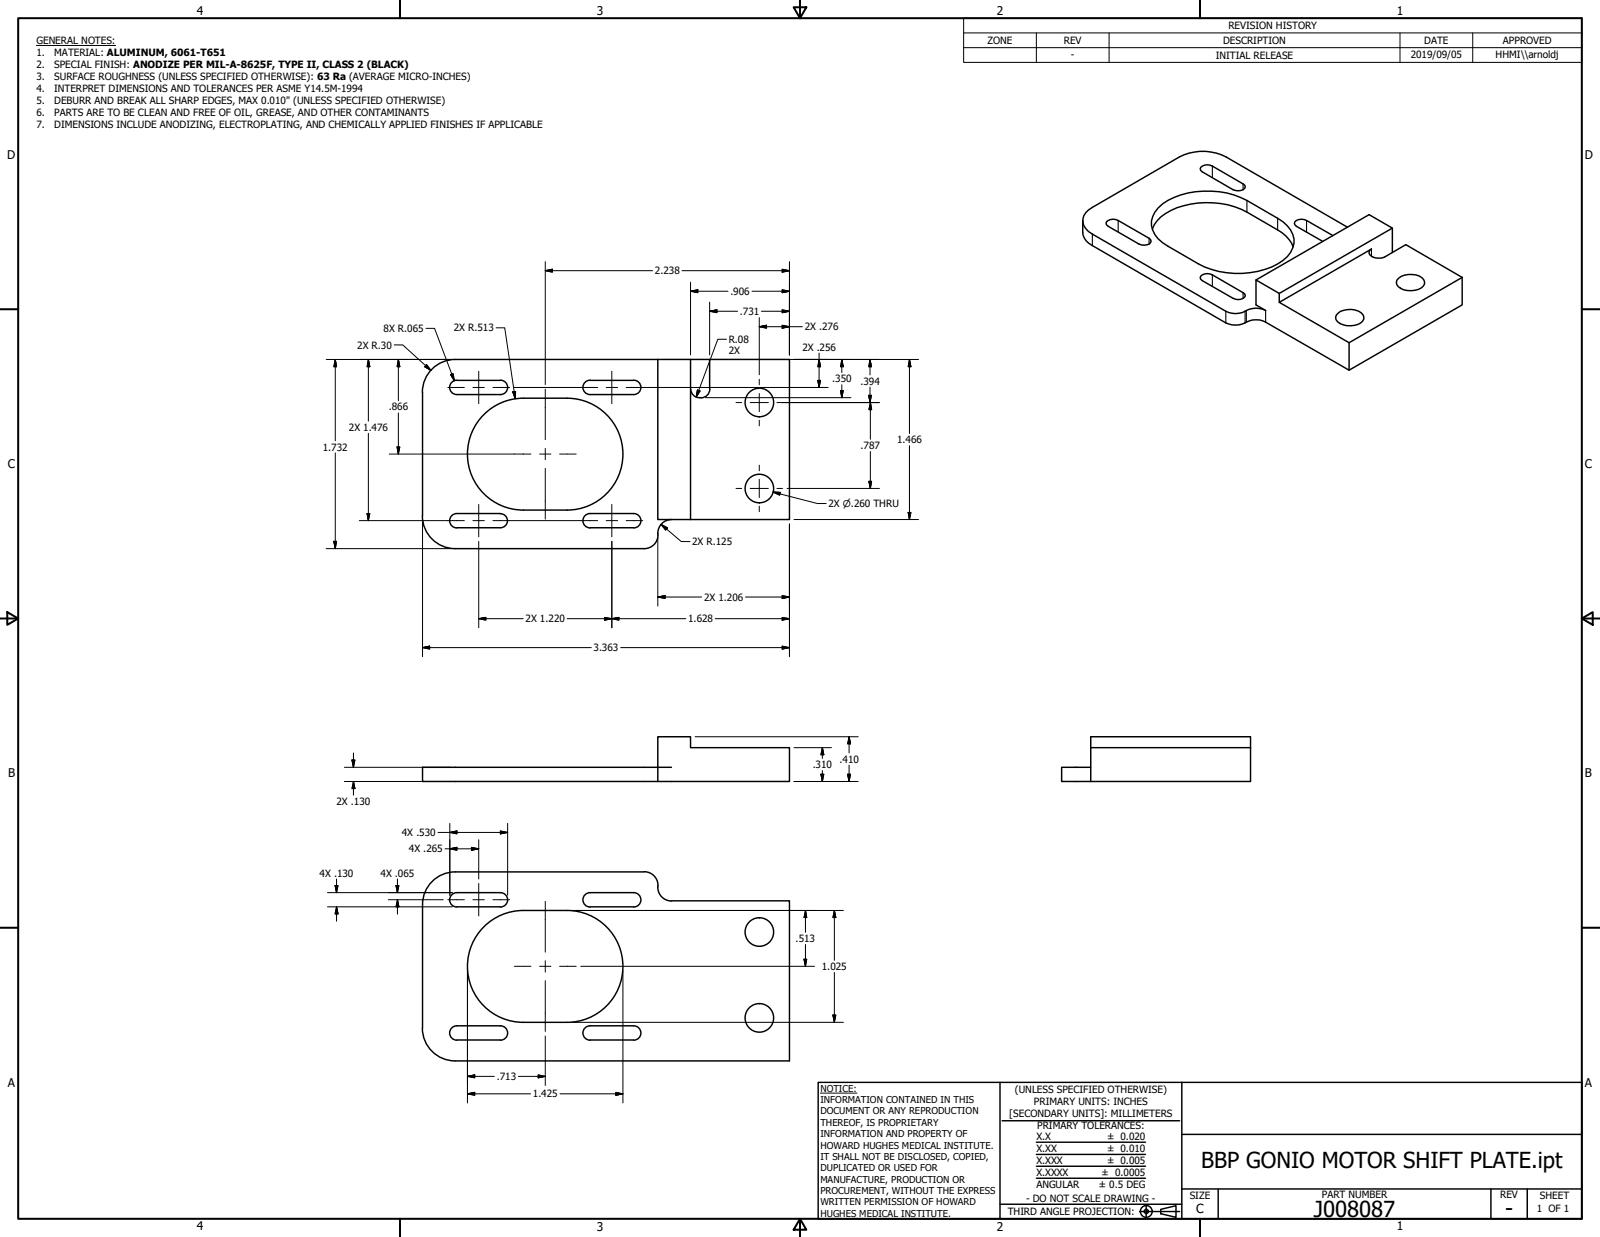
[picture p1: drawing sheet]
<svg xmlns="http://www.w3.org/2000/svg" width="559mm" height="432mm" viewBox="0 0 559 432" stroke-linecap="round" stroke-linejoin="round" font-family="sans-serif">
<!-- layer: Visible (ANSI) -->
<g fill="none" stroke="#000" stroke-width=".51">
<path d="M419.4 58.4a3.4 3.4 0 0 1 4-.4l10.7 6.2 .6 .4 .2 .6a3.1 3.1 0 0 1-4.2 1l-10.8-6.2-.7-1zM378.1 77v4.1a5.5 5.5 0 0 0 3.4 4.6l46.6 27a8.2 8.2 0 0 0 8.2-.7 7.3 7.3 0 0 1 5.7 .5l29.2 16.7v-9.6l-24.4-14.1v-3.1l-8.1-4.7v8.7l3.3 2a8.1 8.1 0 0 0-8.1 .7 7.5 7.5 0 0 1-5.8-.5l-46.6-26.9a4.9 4.9 0 0 1-2.3-7.5l2.3-1.8 30.5-17.7a17.8 17.8 0 0 1 16.1 0l42.5 24.6M386.5 77.4a3.4 3.4 0 0 1 4-.4l10.8 6.2 .7 1a3 3 0 0 1-4.2 1l-10.8-6.2-.7-1zM402.5 79.9a13.3 13.3 0 0 1 8.5-7.4 31.2 31.2 0 0 1 24.5 1.5l10.7 6.3a11.7 11.7 0 0 1 5.4 5.9M404.5 72.6a25 25 0 0 1 18.5-5.9 26.9 26.9 0 0 1 12.5 3.3l10.7 6.2a9.5 9.5 0 0 1 5.7 8.8 9.9 9.9 0 0 1-5.7 7.1 30.3 30.3 0 0 1-27.6 0l-10.7-6.2a9.3 9.3 0 0 1-5.8-8.7l1.3-3.2zM486.3 79.6v8.5M419.4 96.4a3.4 3.4 0 0 1 4-.5l10.7 6.3 .6 .4 .2 .6a3 3 0 0 1-4.2 .9l-10.8-6.1-.7-1zM438.7 97.7l39.5-22.8 8.1 4.7-39.5 22.8M465.5 82.2l-9.2-5.2a2.95 2.95 0 0 0-4.2 1l.7 1 9.2 5.3M488.5 97.1a6.9 6.9 0 0 1 8.7 .5 1.95 1.95 0 0 1-.8 2.9 6.7 6.7 0 0 1-8.6-1.2l.1-1.5zM510.7 96.8l-19.7-11.4-7.3 4.3a4.2 4.2 0 0 1-5.5-1.2l.2-1.1 .6-.5-32.2 18.6M510.7 96.8v9.6l-39.5 22.8"/>
<path d="M510.7 96.8l-39.5 22.8M467.3 109.3a6.7 6.7 0 0 1 8.7 .6 1.95 1.95 0 0 1-.8 2.9 6.7 6.7 0 0 1-8.6-1.2l.1-1.6zM147.6 136.9v43.2M159.5 132.7a2.51 2.51 0 0 0-2.5 2.5 2.51 2.51 0 0 0 2.5 2.5M159.6 132.8h15.2M174.8 132.7a2.51 2.51 0 0 1 2.5 2.5 2.51 2.51 0 0 1-2.5 2.5h-15.2M182.8 139a19.5 19.5 0 0 0-19.5 19.5 19.5 19.5 0 0 0 19.5 19.6M182.8 139h15.2a19.5 19.5 0 0 1 19.6 19.5 19.5 19.5 0 0 1-19.6 19.6h-15.2M206.1 132.8h15.2M206.1 132.7a2.51 2.51 0 0 0-2.5 2.5 2.51 2.51 0 0 0 2.5 2.5h15.2a2.51 2.51 0 0 0 2.5-2.5 2.51 2.51 0 0 0-2.5-2.5M229.7 125.5h-70.7a11.5 11.5 0 0 0-11.5 11.4M229.7 125.5v55.9h46v-55.9h-27.9"/>
<path d="M229.7 125.5h11.5v55.9M241.2 125.5h6.6l.1 10.3a3.1 3.1 0 0 1-3.1 3.1M241.2 135.8a3.1 3.1 0 0 0 3.6 3M159.5 179.3a2.51 2.51 0 0 0-2.5 2.5 2.51 2.51 0 0 0 2.5 2.5M159.6 179.3h15.2M174.8 179.3a2.44 2.44 0 0 1 2.4 2.5 2.44 2.44 0 0 1-2.4 2.4h-15.2M147.5 180.1a11.5 11.5 0 0 0 11.5 11.4h66a4.8 4.8 0 0 0 4.8-4.8M206.1 184.2h15.2M206.1 184.3a2.51 2.51 0 0 1-2.5-2.5 2.51 2.51 0 0 1 2.5-2.5h15.2a2.51 2.51 0 0 1 2.5 2.5 2.51 2.51 0 0 1-2.5 2.5M234.5 181.4a4.9 4.9 0 0 0-4.8 5.4M234.5 267.8h-4.8v5h-82.1v-5h82.1v-10.6h11.5v3.8h34.5v11.8h-46M380.9 267.8h-10.1v5h10.1"/>
<path d="M380.9 261h55.9M436.8 261v-3.8h-55.9v15.6M436.8 261v11.8h-55.9M147.6 315.8v43.1M159.5 311.6a2.51 2.51 0 0 0-2.5 2.5 2.51 2.51 0 0 0 2.5 2.5M159.6 311.6h15.2a2.51 2.51 0 0 1 2.5 2.5 2.51 2.51 0 0 1-2.5 2.5M159.6 316.5h15.2M182.8 317.8a19.5 19.5 0 0 0-19.5 19.5 19.5 19.5 0 0 0 19.5 19.6M182.8 317.8h15.2a19.5 19.5 0 0 1 19.6 19.5 19.5 19.5 0 0 1-19.6 19.6h-15.2M206.1 316.5h15.2M206.1 316.6a2.51 2.51 0 0 1-2.5-2.5 2.51 2.51 0 0 1 2.5-2.5h15.2a2.51 2.51 0 0 1 2.5 2.5 2.51 2.51 0 0 1-2.5 2.5M225 304.4h-66a11.4 11.4 0 0 0-11.4 11.4"/>
<path d="M225 304.3a4.8 4.8 0 0 1 4.8 4.8M229.7 309.1a4.9 4.9 0 0 0 4.8 5.4M234.5 314.5h41.2v55.8h-116.7a11.5 11.5 0 0 1-11.5-11.4M159.5 358.1a2.51 2.51 0 0 0-2.5 2.5 2.51 2.51 0 0 0 2.5 2.5M159.6 358.1h15.2a2.51 2.51 0 0 1 2.5 2.5 2.51 2.51 0 0 1-2.5 2.5M159.6 363h15.2M206.1 363h15.2M206.1 363.1a2.51 2.51 0 0 1-2.5-2.5 2.51 2.51 0 0 1 2.5-2.5h15.2a2.51 2.51 0 0 1 2.5 2.5 2.51 2.51 0 0 1-2.5 2.5"/>
<circle cx="265.2" cy="140.5" r="5"/>
<circle cx="265.2" cy="170.5" r="5"/>
<circle cx="265.2" cy="325.3" r="5"/>
<circle cx="265.2" cy="355.3" r="5"/>
</g>
<!-- layer: Visible Narrow (ANSI) -->
<g fill="none" stroke="#000" stroke-width=".38">
<path d="M423.4 58v4M390.5 77v4M434.1 64.2v2M435.5 70v4M446.2 76.2v4.1M456.3 77v4M381.5 81.7v4M401.3 83.2v2M423.4 95.9v4M479 86.9v2.5M428.1 108.6v4.1M434.1 102.2v1.9"/>
<path d="M434.8 108.6v4.1M435.3 108.4v4.1M442 108.4v4.1"/>
</g>
<!-- layer: Border (ANSI) -->
<g fill="none" stroke="#000" stroke-width=".7">
<path d="M6.3 6.3h546.1v419.1h-546.1zM139.7 0v6.3M277.2 2.5h4.4l-2.2 3.8zM279.4 0v6.3M419.1 0v6.3M0 107.9h6.3M552.4 107.9h6.4M0 215.9h6.3M2.5 213.7l3.8 2.2-3.8 2.2zM552.4 215.9l3.9-2.2v4.4zM552.4 215.9h6.4M0 323.8h6.3"/>
<path d="M552.4 323.8h6.4M139.7 425.4v6.4M279.4 425.4l2.2 3.9h-4.4zM279.4 425.4v6.4M419.1 425.4v6.4"/>
</g>
<!-- layer: Title (ANSI) -->
<g fill="none" stroke="#000" stroke-width=".51">
<path d="M285.8 377.8h266.6v47.6h-266.6zM349.2 377.8v47.6M412.7 377.8v47.6M350 391.2h62M361.9 398.7h38.1M412.7 396h139.7M361.9 411.3h38.1M361.9 407.1h38.1M361.9 403h38.1M412.7 415h139.7M425.4 415v10.4M520.7 415v10.4"/>
<path d="M533.4 415v10.4M349.2 420.4h63.5M398 422.9h14M400.3 420.6v4.6M405.4 422.1l5.3-1.2v4l-5.3-1.2z"/>
<circle cx="400.3" cy="422.9" r="2.06"/>
<circle cx="400.3" cy="422.9" r=".73"/>
</g>
<path d="M286.5 381.6h12.8" fill="none" stroke="#000" stroke-width=".35"/>
<!-- layer: Symbol (ANSI) -->
<path d="M12.7 15.9h27.7M336.5 11.5v-5.2h215.9v5.2M336.5 16.6h215.9M361.9 11.5v10.3M387.3 11.5v10.3M488.9 11.5v10.3M514.3 11.5v10.3M552.4 11.5h-215.9v5.1M552.4 11.5v10.3h-215.9v-5.2M270 171.8l2.5 .1-.2 .9zM270 171.8l15.5 4h3" fill="none" stroke="#000" stroke-width=".35"/>
<!-- layer: Center Mark (ANSI) -->
<path d="M265.2 132.4v1.9M265.2 137.4v6.3M257 140.5h2M262 140.5h6.4M265.2 146.7v2M271.3 140.5h2M257 170.5h2M262 170.5h6.4M265.2 162.4v1.9M265.2 167.3v6.4M265.2 176.7v1.9M271.3 170.5h2" fill="none" stroke="#000" stroke-width=".35"/>
<!-- layer: Centerline (ANSI) -->
<g fill="none" stroke="#000" stroke-width=".35">
<path d="M156.4 135.3h5.8M165.2 135.3h4M167.2 129.6v11.3M172.1 135.3h5.9M190.4 135.8v17.7M202.9 135.3h5.8M211.7 135.3h4M213.7 129.6v11.3M218.7 135.3h5.8M179.6 158.5h5.8M188.5 158.5h3.9M190.4 156.5v4"/>
<path d="M195.5 158.5h5.7M167.2 176.1v11.3M190.4 163.5v17.7M213.7 176.1v11.3M156.4 181.7h5.8M165.2 181.7h4M172.1 181.7h5.9M202.9 181.7h5.8M211.7 181.7h4M218.7 181.7h5.8M156.4 314.1h5.8M165.2 314.1h4"/>
<path d="M167.2 308.4v11.3M172.1 314.1h5.9M190.4 314.6v17.8M179.6 337.3h5.8M188.5 337.3h3.9M190.4 335.3v4M195.5 337.3h5.7M190.4 342.3v17.7"/>
</g>
<!-- layer: Dimension (ANSI) -->
<g fill="none" stroke="#000" stroke-width=".35">
<path d="M190.4 94.5l2.5-.5v1zM190.4 94.5h37.5M190.4 91.3v42.9M238.2 94.5h37.5M241.2 98.5v25.4M273.2 94l2.5 .5-2.5 .5zM275.7 91.3v32.6M148.8 114.6h3l6.9 18.3M173.3 114.4h3l3.7 24.8M241.2 101.7l2.5-.5v1zM241.2 101.7h13.1M247.8 108.6l2.6-.5v1.1z"/>
<path d="M247.8 108.6h9.8M247.8 105.5v18.4M253.7 118.4h-3l-7.6 20.2M262.6 101.7h13.1M265.2 114l2.5-.5v1.1zM265.2 114h15M265.2 110.9v19.9M265.9 108.6h9.8M273.2 113.5l2.5 .5-2.5 .6zM273.2 108.1l2.5 .5-2.5 .6zM273.2 101.2l2.5 .5-2.5 .5zM113.9 125.5h43.5"/>
<path d="M117.1 125.5l.4 2.5h-.9zM117.1 125.5v28.4M128.7 125.5l.5 2.5h-1zM128.7 125.5v21.5M137.7 120.4h3l9.8 8.9M139.1 125.5l.5 2.5h-.9zM139.1 125.5v14.4M149 127.3l1.5 2-2.2-1.3zM157.4 130.7l.8-.3 .5 2.5zM179.1 136.8l1-.1-.1 2.5zM179.6 135.3h23.3M224.5 135.3h40.6"/>
<path d="M231.3 125.5h89.5M243.6 136.1l.9 .4-1.4 2.1zM246.4 138.8h18.7M265.3 135.3h23.9M265.3 138.8h31.9M285.6 132.8h1l-.5 2.5zM286.1 125.5l.5 2.5h-1zM286.1 123.3v12M293.6 136.3h.9l-.5 2.5zM294 125.5l.5 2.5h-.9zM294 125.5v4.5M294 134.3v4.5"/>
<path d="M303.4 138h1l-.6 2.5zM303.8 125.5l.6 2.5h-1zM303.8 125.5v5.4M303.8 135.1v5.4M317.6 125.5l.5 2.5h-.9zM317.6 125.5v25.8M117.1 158.1v33.4M128.7 151.3v30.4M136 158.5h43.6M138.7 156h.9l-.5 2.5zM139.1 144.1v14.4M273.3 140.5h33.8"/>
<path d="M304 140.5l.4 2.5h-.9zM304 140.5v12.9M304 157.6v12.9M317.6 155.6v25.8M128.2 179.3h1l-.5 2.4zM274.9 170.5h32.2M303.5 168h.9l-.4 2.5zM317.2 178.9h.9l-.5 2.5zM113.9 191.5h43.5M116.6 189h.9l-.4 2.5zM125.5 181.7h30.9M147.6 181.7v47.5"/>
<path d="M167.2 189v30.1M178 181.7h24.9M213.7 189v30.1M229.7 187.7v23.9M230.9 183.1l2.2 1.2-.6 .7zM230.9 183.1l7 5.9h3.1M275.7 182.9v46.3M277.3 181.4h43.5M167.2 216l2.5-.5v1zM167.2 216h15.6M198.1 216h41.4M211.2 215.5l2.5 .5-2.5 .5z"/>
<path d="M213.7 216l2.5-.5v1zM229.7 208.4l2.6-.5v1zM229.7 208.4h15.3M249.8 216h25.9M260.3 208.4h15.4M273.2 207.9l2.5 .5-2.5 .5zM273.2 215.5l2.5 .5-2.5 .5zM147.6 226.1l2.5-.5v1zM147.6 226.1h58.9M216.8 226.1h58.9M273.2 225.6l2.5 .5-2.5 .5zM242.8 257.2h56.9"/>
<path d="M296.5 257.2l.6 2.5h-1.1zM296.5 257.2v5.6M120.3 272.8h37.1M120.3 267.8h37.1M122.9 265.3h1.1l-.6 2.5zM123.4 272.8l.6 2.5h-1.1zM123.4 262.8v5M123.4 272.8v4.8M277.3 272.8h22.4M277.3 261h13.1M286.7 270.3h1l-.5 2.5zM287.2 261l.5 2.5h-1z"/>
<path d="M287.2 261v3.7M287.2 269v3.8M296 270.3h1.1l-.6 2.5zM296.5 267.1v5.7M153 290.6h24.3M155.4 296.3h11.8M157.1 290.6l2.5-.5v1zM157.1 296.3l2.5-.5v1zM157.1 287.4v25.1M164.7 295.8l2.5 .5-2.5 .5zM167.2 293.1v13.7M174.8 290.1l2.5 .5-2.5 .5z"/>
<path d="M177.3 287.4v25.1M114.4 316.5h43.6M114.4 311.6h43.6M117 309.1h1l-.5 2.5zM117.5 316.5l.5 2.5h-1zM117.5 306.8v4.8M117.5 316.5v5.1M135.6 314.1h19.2M138.3 309.1h1l-.5 2.5zM138.8 314.1l.5 2.4h-1zM138.8 306.8v4.8M138.8 314.1v5"/>
<path d="M199.6 317.8h95M281.3 317.8l.4 2.5h-.9zM281.3 317.8v7.6M291.4 317.8l.5 2.5h-1zM291.4 317.8v17.4M163.3 338.9v46.1M202.8 337.3h81.7M217.6 338.9v46.1M280.8 334.8h.9l-.4 2.5zM281.3 329.7v7.6M291.4 339.5v17.4M199.6 356.9h95"/>
<path d="M290.9 354.3h1l-.5 2.6zM163.3 375.7l2.5-.5v1zM163.3 375.7h9.4M181 375.7h9.4M188 375.2l2.4 .5-2.4 .5zM190.4 361.6v17.3M163.3 381.8l2.5-.5v1zM163.3 381.8h22M195.6 381.8h22M215.1 381.3l2.5 .5-2.5 .5z"/>
</g>
<g fill="#000" stroke="#000" stroke-width=".35">
<path d="M190.4 94.5l2.5-.5zM190.4 94.5l2.5-.5v1zM273.2 95l2.5-.5zM273.2 94l2.5 .5-2.5 .5zM241.2 101.7l2.5-.5zM241.2 101.7l2.5-.5v1zM247.8 108.6l2.6-.5zM247.8 108.6l2.6-.5v1.1zM265.2 114l2.5-.5zM265.2 114l2.5-.5v1.1zM273.2 114.6l2.5-.6zM273.2 113.5l2.5 .5-2.5 .6z"/>
<path d="M273.2 109.2l2.5-.6zM273.2 108.1l2.5 .5-2.5 .6zM273.2 102.2l2.5-.5zM273.2 101.2l2.5 .5-2.5 .5zM117.1 125.5l.4 2.5zM117.1 125.5l.4 2.5h-.9zM128.7 125.5l.5 2.5zM128.7 125.5l.5 2.5h-1zM139.1 125.5l.5 2.5zM139.1 125.5l.5 2.5h-.9zM148.3 128l2.2 1.3zM149 127.3l1.5 2-2.2-1.3z"/>
<path d="M157.4 130.7l1.3 2.2zM157.4 130.7l.8-.3 .5 2.5zM179.1 136.8l.9 2.4zM179.1 136.8l1-.1-.1 2.5zM243.6 136.1l-.5 2.5zM243.6 136.1l.9 .4-1.4 2.1zM285.6 132.8l.5 2.5zM285.6 132.8h1l-.5 2.5zM286.1 125.5l.5 2.5zM286.1 125.5l.5 2.5h-1zM293.6 136.3l.4 2.5zM293.6 136.3h.9l-.5 2.5z"/>
<path d="M294 125.5l.5 2.5zM294 125.5l.5 2.5h-.9zM303.4 138l.4 2.5zM303.4 138h1l-.6 2.5zM303.8 125.5l.6 2.5zM303.8 125.5l.6 2.5h-1zM317.6 125.5l.5 2.5zM317.6 125.5l.5 2.5h-.9zM138.7 156l.4 2.5zM138.7 156h.9l-.5 2.5zM304 140.5l.4 2.5zM304 140.5l.4 2.5h-.9z"/>
<path d="M128.2 179.3l.5 2.4zM128.2 179.3h1l-.5 2.4zM303.5 168l.5 2.5zM303.5 168h.9l-.4 2.5zM317.2 178.9l.4 2.5zM317.2 178.9h.9l-.5 2.5zM116.6 189l.5 2.5zM116.6 189h.9l-.4 2.5zM230.9 183.1l2.2 1.2zM230.9 183.1l2.2 1.2-.6 .7zM167.2 216l2.5-.5zM167.2 216l2.5-.5v1z"/>
<path d="M211.2 216.5l2.5-.5zM211.2 215.5l2.5 .5-2.5 .5zM213.7 216l2.5-.5zM213.7 216l2.5-.5v1zM229.7 208.4l2.6-.5zM229.7 208.4l2.6-.5v1zM273.2 208.9l2.5-.5zM273.2 207.9l2.5 .5-2.5 .5zM273.2 216.5l2.5-.5zM273.2 215.5l2.5 .5-2.5 .5zM147.6 226.1l2.5-.5zM147.6 226.1l2.5-.5v1z"/>
<path d="M273.2 226.6l2.5-.5zM273.2 225.6l2.5 .5-2.5 .5zM296.5 257.2l.6 2.5zM296.5 257.2l.6 2.5h-1.1zM122.9 265.3l.5 2.5zM122.9 265.3h1.1l-.6 2.5zM123.4 272.8l.6 2.5zM123.4 272.8l.6 2.5h-1.1zM286.7 270.3l.5 2.5zM286.7 270.3h1l-.5 2.5zM287.2 261l.5 2.5zM287.2 261l.5 2.5h-1z"/>
<path d="M296 270.3l.5 2.5zM296 270.3h1.1l-.6 2.5zM157.1 290.6l2.5-.5zM157.1 290.6l2.5-.5v1zM157.1 296.3l2.5-.5zM157.1 296.3l2.5-.5v1zM164.7 296.8l2.5-.5zM164.7 295.8l2.5 .5-2.5 .5zM174.8 291.1l2.5-.5zM174.8 290.1l2.5 .5-2.5 .5zM117 309.1l.5 2.5zM117 309.1h1l-.5 2.5z"/>
<path d="M117.5 316.5l.5 2.5zM117.5 316.5l.5 2.5h-1zM138.3 309.1l.5 2.5zM138.3 309.1h1l-.5 2.5zM138.8 314.1l.5 2.4zM138.8 314.1l.5 2.4h-1zM280.8 334.8l.5 2.5zM280.8 334.8h.9l-.4 2.5zM281.3 317.8l.4 2.5zM281.3 317.8l.4 2.5h-.9zM291.4 317.8l.5 2.5zM291.4 317.8l.5 2.5h-1z"/>
<path d="M290.9 354.3l.5 2.6zM290.9 354.3h1l-.5 2.6zM163.3 375.7l2.5-.5zM163.3 375.7l2.5-.5v1zM188 376.2l2.4-.5zM188 375.2l2.4 .5-2.4 .5zM163.3 381.8l2.5-.5zM163.3 381.8l2.5-.5v1zM215.1 382.3l2.5-.5zM215.1 381.3l2.5 .5-2.5 .5z"/>
</g>
<!-- layer: Symbol (ANSI) -->
<path d="M270 171.8l2.5 .1zM270 171.8l2.5 .1-.2 .9z" fill="#000" stroke="#000" stroke-width=".35"/>
<g font-size="7.7">
<text x="419.5" y="407.6">BBP GONIO MOTOR SHIFT PLATE.ipt</text>
<text x="458.9" y="424.8">J008087</text>
<text x="525.7" y="424.4">-</text>
</g>
<text font-size="4.4" x="417.8" y="423.5">C</text>
<g font-size="4.2">
<text x="68.7" y="5.3">4</text>
<text x="208.4" y="5.3">3</text>
<text x="348.1" y="5.3">2</text>
<text x="487.8" y="5.3">1</text>
<text x="2.5" y="55.5">D</text>
<text x="553.5" y="55.5">D</text>
<text x="2.8" y="163.4">C</text>
<text x="553.5" y="163.4">C</text>
<text x="2.9" y="271.4">B</text>
<text x="553.5" y="271.4">B</text>
<text x="2.8" y="379.3">A</text>
<text x="553.5" y="379.3">A</text>
<text x="68.7" y="429.5">4</text>
<text x="208.4" y="429.6">3</text>
<text x="348.1" y="429.6">2</text>
<text x="487.8" y="429.5">1</text>
</g>
<g font-size="3.5">
<text x="429" y="10.2">REVISION HISTORY</text>
<text x="12.7" y="15.3">GENERAL NOTES:</text>
<text x="344.9" y="15.3">ZONE</text>
<text x="371.5" y="15.3">REV</text>
<text x="427.2" y="15.3">DESCRIPTION</text>
<text x="497.4" y="15.3">DATE</text>
<text x="524.9" y="15.3">APPROVED</text>
<text x="12.7" y="19.5">1.</text>
<text x="12.7" y="23.7">2.</text>
<text x="18.9" y="19.5">MATERIAL: ALUMINUM, 6061-T651</text>
<text x="18.9" y="23.7">SPECIAL FINISH: ANODIZE PER MIL-A-8625F, TYPE II, CLASS 2 (BLACK)</text>
<text x="374" y="20.3">-</text>
<text x="424.6" y="20.4">INITIAL RELEASE</text>
<text x="492.7" y="20.3">2019/09/05</text>
<text x="522.4" y="20.1">HHMI\\arnoldj</text>
<text x="12.7" y="27.8">3.</text>
<text x="18.9" y="27.8">SURFACE ROUGHNESS (UNLESS SPECIFIED OTHERWISE): 63 Ra (AVERAGE MICRO-INCHES)</text>
<text x="12.7" y="32">4.</text>
<text x="18.9" y="32">INTERPRET DIMENSIONS AND TOLERANCES PER ASME Y14.5M-1994</text>
<text x="12.7" y="36.2">5.</text>
<text x="12.7" y="40.4">6.</text>
<text x="18.9" y="36.2">DEBURR AND BREAK ALL SHARP EDGES, MAX 0.010&quot; (UNLESS SPECIFIED OTHERWISE)</text>
<text x="18.9" y="40.4">PARTS ARE TO BE CLEAN AND FREE OF OIL, GREASE, AND OTHER CONTAMINANTS</text>
<text x="12.7" y="44.6">7.</text>
<text x="18.9" y="44.6">DIMENSIONS INCLUDE ANODIZING, ELECTROPLATING, AND CHEMICALLY APPLIED FINISHES IF APPLICABLE</text>
<text x="228.7" y="95.8">2.238</text>
<text x="255.1" y="102.9">.906</text>
<text x="258.4" y="109.9">.731</text>
<text x="134" y="116">8X R.065</text>
<text x="158.5" y="115.7">2X R.513</text>
<text x="254.5" y="119.7">R.08</text>
<text x="281.1" y="115.3">2X .276</text>
<text x="124.8" y="121.7">2X R.30</text>
<text x="254.5" y="123.6">2X</text>
<text x="280.2" y="122.4">2X .256</text>
<text x="290.6" y="133.4">.350</text>
<text x="300.5" y="134.3">.394</text>
<text x="135.8" y="143.3">.866</text>
<text x="121.9" y="150.4">2X 1.476</text>
<text x="313.3" y="154.7">1.466</text>
<text x="112.7" y="157.3">1.732</text>
<text x="300.5" y="156.8">.787</text>
<text x="289.3" y="177">2X ⌀.260 THRU</text>
<text x="241.7" y="190.3">2X R.125</text>
<text x="245.9" y="209.7">2X 1.206</text>
<text x="183.6" y="217.2">2X 1.220</text>
<text x="240.3" y="217.2">1.628</text>
<text x="207.3" y="227.3">3.363</text>
<text x="283.8" y="268.2">.310</text>
<text x="293.2" y="266.3">.410</text>
<text x="117.5" y="280.9">2X .130</text>
<text x="140.3" y="291.8">4X .530</text>
<text x="142.8" y="297.6">4X .265</text>
<text x="111.6" y="306">4X .130</text>
<text x="132.9" y="306">4X .065</text>
<text x="277.9" y="328.9">.513</text>
<text x="287" y="338.6">1.025</text>
<text x="173.5" y="377">.713</text>
<text x="186.1" y="383.1">1.425</text>
<text x="354.5" y="381.6">(UNLESS SPECIFIED OTHERWISE)</text>
<text x="352.5" y="390">[SECONDARY UNITS]: MILLIMETERS</text>
<text x="361.1" y="385.8">PRIMARY UNITS: INCHES</text>
<text x="362.3" y="394.1">PRIMARY TOLERANCES:</text>
<text x="361.9" y="397.9">X.X</text>
<text x="386.7" y="398">± 0.020</text>
<text x="361.9" y="402.1">X.XX</text>
<text x="361.9" y="406.3">X.XXX</text>
<text x="386.7" y="402.1">± 0.010</text>
<text x="386.7" y="406.3">± 0.005</text>
<text x="361.9" y="410.5">X.XXXX</text>
<text x="384.7" y="410.5">± 0.0005</text>
<text x="358.4" y="419.7">- DO NOT SCALE DRAWING -</text>
<text x="361.9" y="414.6">ANGULAR</text>
<text x="383.8" y="414.7">± 0.5 DEG</text>
<text x="415.5" y="418.4">SIZE</text>
<text x="461.6" y="418.3">PART NUMBER</text>
<text x="523.9" y="418.3">REV</text>
<text x="537.8" y="418.4">SHEET</text>
<text x="352" y="424.2">THIRD ANGLE PROJECTION:</text>
<text x="536.7" y="423.2">1 OF 1</text>
</g>
<g font-size="3.3">
<text x="286.5" y="381.1">NOTICE:</text>
<text x="286.5" y="385">INFORMATION CONTAINED IN THIS</text>
<text x="286.5" y="389">DOCUMENT OR ANY REPRODUCTION</text>
<text x="286.5" y="392.9">THEREOF, IS PROPRIETARY</text>
<text x="286.5" y="396.9">INFORMATION AND PROPERTY OF</text>
<text x="286.5" y="400.9">HOWARD HUGHES MEDICAL INSTITUTE.</text>
<text x="286.5" y="404.9">IT SHALL NOT BE DISCLOSED, COPIED,</text>
<text x="286.5" y="408.9">DUPLICATED OR USED FOR</text>
<text x="286.5" y="412.8">MANUFACTURE, PRODUCTION OR</text>
<text x="286.5" y="416.8">PROCUREMENT, WITHOUT THE EXPRESS</text>
<text x="286.5" y="420.8">WRITTEN PERMISSION OF HOWARD</text>
<text x="286.5" y="424.8">HUGHES MEDICAL INSTITUTE.</text>
</g>
</svg>
